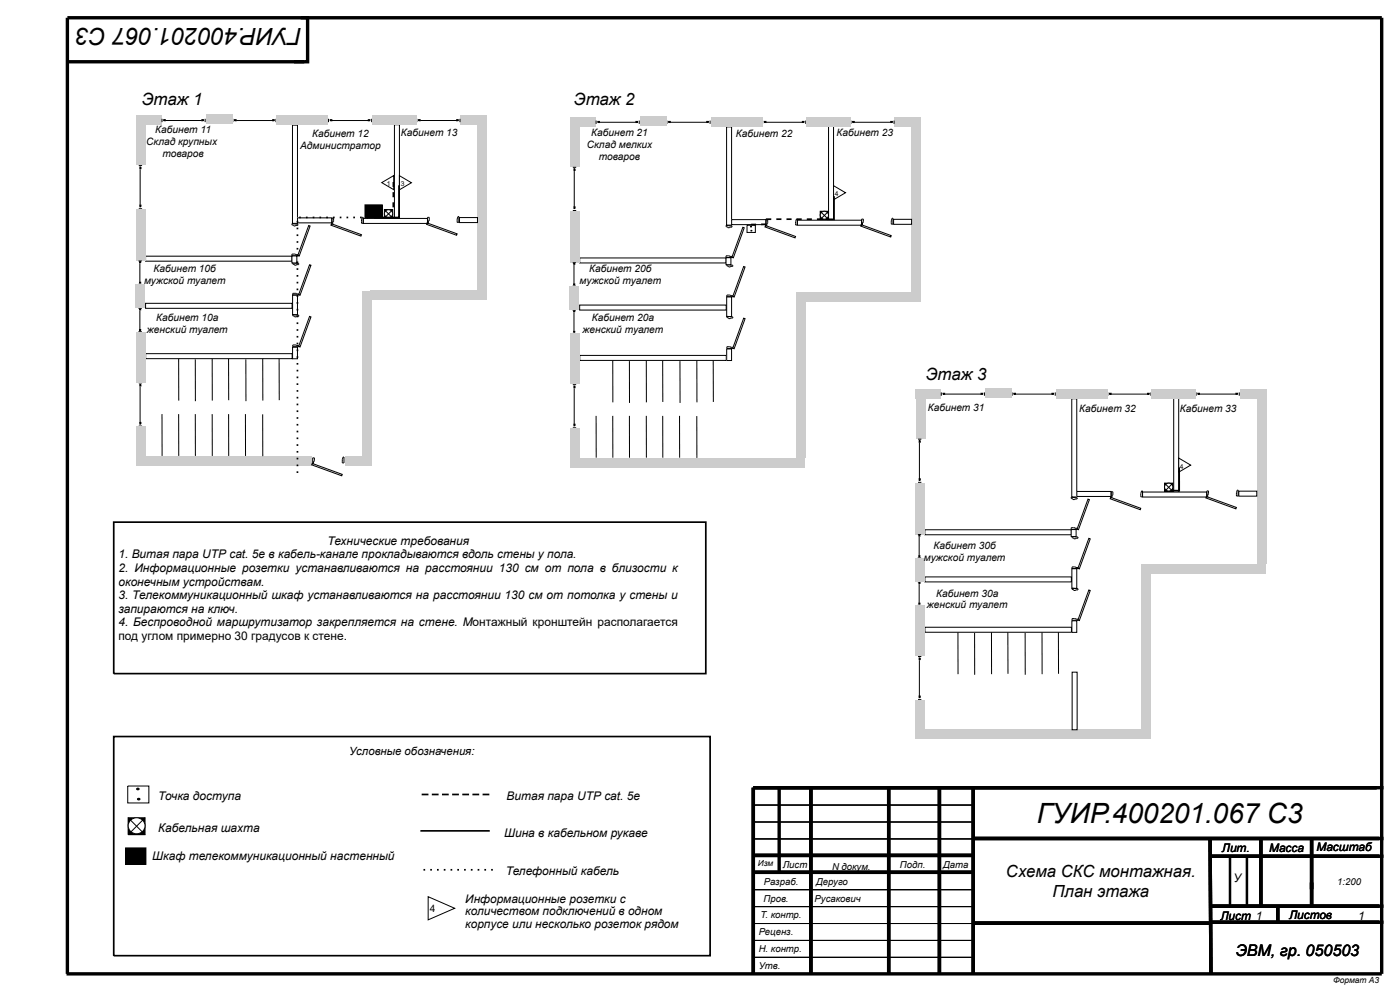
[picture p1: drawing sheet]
<svg xmlns="http://www.w3.org/2000/svg" width="420mm" height="297mm" viewBox="0 0 420 297" stroke-linecap="round" stroke-linejoin="round" font-family="sans-serif">
<path d="M34.1 156.7h177.7v45.4h-177.7zM34.1 221h179v65.8h-179z" fill="none" stroke="#000" stroke-width=".51"/>
<path d="M114.6 54.8l3.6-2.1v4.2z" fill="#fff"/>
<path d="M114.6 54.8l3.6-2.1v4.2zM115.4 62.9h2.5v2.5h-2.5zM226.2 251.7h66M226.2 256.8h66M226.2 246.6h66M226.2 241.6h66M226 266.9h66M226.2 277.1h66M226.2 272h66M226.2 287.3h66M226.2 282.2h66" fill="none" stroke="#000" stroke-width=".3"/>
<g fill="none" stroke="#000" stroke-width="1" stroke-linecap="butt">
<path d="M20.2 18.5h71.1M90.3 5.3h2v13.2h-4M233.9 236.4v25.3M243.4 236.4v55.8M266.7 236.4v55.8M282 236.4v55.8M292.1 236.4v55.8M415.2 236.4h-189.1v55.8M226.1 256.7h66M292.1 251.6h123.1M363.2 251.6l.3 40.6M363.2 256.9h52"/>
<path d="M378.4 251.6v20.3M393.7 251.6v20.3M226.1 261.7h66M292.1 277h71.1M363.2 276.7h52M363.5 271.9h51.7M383.5 271.9v4.8M20 292.2h394.7v-286.9h-394.5v286.9"/>
</g>
<path d="M369.2 256.8v15.2M374.3 256.8v15.2" fill="none" stroke="#000" stroke-width=".76" stroke-linecap="butt"/>
<path d="M115.4 62.9h2.5v2.5h-2.5z" fill="#000"/>
<circle cx="116.6" cy="64.1" r="1.22" fill="#fff"/>
<g fill="none" stroke="#000" stroke-width=".3">
<path d="M109.5 61.5h5.2v4h-5.2zM115.4 62.9l2.5 2.5M117.9 62.9l-2.5 2.5"/>
<circle cx="116.6" cy="64.1" r="1.22"/>
</g>
<path d="M109.5 61.5h5.2v4h-5.2z" fill="#000"/>
<path d="M98.6 36.7l12.9-1.1z" fill="#fff"/>
<path d="M111.5 35.6l-12.9 1.1 12.9-1.1" fill="none" stroke="#fff" stroke-width=".3"/>
<path d="M110.5 35.9h.5v.3h-.5zM99.1 35.9v.3h.5v-.3z" fill="#fff"/>
<path d="M98.6 35.7v1M99.1 35.9h.5v.3h-.5zM99.6 36.2h10.9M110.5 35.9h.5v.3h-.5zM111.5 35.7v1M38.5 245.4h5v5h-5z" fill="none" stroke="#000" stroke-width=".3"/>
<path d="M38.5 245.4h5v5h-5z" fill="#000"/>
<circle cx="40.9" cy="247.8" r="2.48" fill="#fff"/>
<g fill="none" stroke="#000" stroke-width=".3">
<path d="M38.5 245.4l5 5M43.5 245.4l-5 5"/>
<circle cx="40.9" cy="247.8" r="2.48"/>
</g>
<path d="M38.3 235.8h6.4v5.1h-6.4z" fill="#fff"/>
<g fill="none" stroke="#000" stroke-width=".3">
<path d="M38.3 235.8h6.4v5.1h-6.4z"/>
<circle cx="41.3" cy="236.7" r=".33"/>
<circle cx="41.6" cy="239.8" r=".33"/>
</g>
<g fill="#000">
<path d="M144.8 238.1h2.1v.5h-2.1zM141.8 238.1h2v.5h-2zM138.7 238.1h2.1v.5h-2.1zM135.7 238.1h2v.5h-2zM132.7 238.1h2v.5h-2zM129.6 238.1h2v.5h-2zM126.6 238.1h2v.5h-2z"/>
<circle cx="41.3" cy="236.7" r=".33"/>
<circle cx="41.6" cy="239.8" r=".33"/>
</g>
<path d="M126.2 249.3h20.8" fill="none" stroke="#000" stroke-width=".51"/>
<path d="M128.5 269.1l8 3.4-8 3.5z" fill="#fff"/>
<path d="M37.7 254.4h6.1v5h-6.1zM128.5 269.1l8 3.4-8 3.5z" fill="none" stroke="#000" stroke-width=".3"/>
<path d="M37.7 254.4h6.1v5h-6.1z" fill="#000"/>
<g fill="#ccc">
<path d="M40.9 34.6h7.7v2.8h-7.7z"/>
<path d="M41 37h2.8v12.5h-2.8z"/>
<path d="M111.1 87.2h35v2.7h-35z"/>
<path d="M143.4 37.4h2.8v49.8h-2.8z"/>
<path d="M108.8 87.2h2.8v49.8h-2.8z"/>
<path d="M41 136.9h52.7v2.8h-52.7z"/>
</g>
<path d="M87.8 104.2h1.5v3.4h-1.5z" fill="#fff"/>
<path d="M87.8 104.2h1.5v3.4h-1.5z" fill="none" stroke="#000" stroke-width=".3"/>
<path d="M43.7 106.1h44v1.5h-44z" fill="#fff"/>
<g fill="none" stroke="#000" stroke-width=".3">
<path d="M43.7 106.1h44v1.5h-44zM53.6 107.6l.1 12.6M58.6 107.8v12.6M63.7 107.6v12.6M68.6 107.6v12.5M73.8 107.8v12.6M78.9 107.6v12.6M83.8 107.6v12.5M48.6 124.3l.1 12.5M53.6 124.3l.1 12.5M58.6 124.3v12.5M63.7 124.3v12.5"/>
<path d="M68.6 124.3v12.5M73.7 124.3v12.5M78.8 124.3l.1 12.6"/>
</g>
<path d="M118.4 37.4h1.5v29.5h-1.5z" fill="#fff"/>
<path d="M118.4 37.4h1.5v29.5h-1.5z" fill="none" stroke="#000" stroke-width=".3"/>
<path d="M87.8 37.5h1.5v29.5h-1.5z" fill="#fff"/>
<path d="M87.8 37.5h1.5v29.5h-1.5z" fill="none" stroke="#000" stroke-width=".3"/>
<path d="M43.7 91h44v1.5h-44z" fill="#fff"/>
<path d="M43.7 91h44v1.5h-44z" fill="none" stroke="#000" stroke-width=".3"/>
<path d="M43.7 76.9h44v1.5h-44z" fill="#fff"/>
<path d="M43.7 76.9h44v1.5h-44z" fill="none" stroke="#000" stroke-width=".3"/>
<path d="M87.8 88.5h1.5v5.9h-1.5z" fill="#fff"/>
<path d="M87.6 67.1l1.8 .2v.3l-1.2 .2-.6-.3zM87.6 76.2l1.8 .2v.4h-1.8zM87.9 78.9l1.8 .2v.3l-1.3 .2-.5-.4zM92.7 67.7l.4 .1-3.3 9-.4-.1zM92.9 79.4l.4 .2-3.3 9-.4-.1zM87.8 88.5h1.5v5.9h-1.5zM87.9 88l1.8 .2v.3h-1.8zM87.9 94.4l1.8 .2v.3l-1.3 .2-.5-.4zM92.9 94.9l.4 .2-3.2 9-.5-.1zM87.9 103.5l1.8 .2v.3h-1.8z" fill="none" stroke="#000" stroke-width=".3"/>
<path d="M87.6 76.8h1.5v2.1h-1.5z" fill="#fff"/>
<path d="M87.6 76.8h1.5v2.1h-1.5z" fill="none" stroke="#000" stroke-width=".3"/>
<path d="M109 65.5h19.3v1.5h-19.3z" fill="#fff"/>
<path d="M109 65.5h19.3v1.5h-19.3z" fill="none" stroke="#000" stroke-width=".3"/>
<path d="M137.9 65.3h5.4v1.5h-5.4z" fill="#fff"/>
<path d="M128.2 66.9l9 3.3-.2 .4-9-3.3zM128.3 65.2h.5l-.2 1.8h-.3zM137.5 65h.2v1.7h-.5zM137.9 65.3h5.4v1.5h-5.4z" fill="none" stroke="#000" stroke-width=".3"/>
<path d="M89.3 65.4h10.3v1.5h-10.3z" fill="#fff"/>
<path d="M89.3 65.4h10.3v1.5h-10.3zM99.5 67.1l9 3.3-.2 .4-9-3.2zM99.6 65.5h.5l-.2 1.7h-.3zM108.8 65.2h.2v1.8h-.5z" fill="none" stroke="#000" stroke-width=".3"/>
<path d="M138.1 34.6h8.1v2.8h-8.1z" fill="#ccc"/>
<path d="M125.1 36.7l13-1.1z" fill="#fff"/>
<path d="M138.1 35.6l-13 1.1 13-1.1" fill="none" stroke="#fff" stroke-width=".3"/>
<path d="M137.1 35.9h.4v.3h-.4zM125.6 35.9v.3h.5v-.3z" fill="#fff"/>
<path d="M125.1 35.7v.9M125.6 35.9h.5v.3h-.5zM126.1 36.2h10.9M137.1 35.9h.4v.3h-.4zM138.1 35.7v.9" fill="none" stroke="#000" stroke-width=".3"/>
<path d="M111.7 34.6h13.3v2.8h-13.3z" fill="#ccc"/>
<path d="M48.6 36.7l13-1.1z" fill="#fff"/>
<path d="M61.6 35.6l-13 1.1 13-1.1" fill="none" stroke="#fff" stroke-width=".3"/>
<path d="M60.6 35.9h.5v.3h-.5zM49.1 35.9v.3h.5v-.3z" fill="#fff"/>
<path d="M48.6 35.7v.9M49.1 35.9h.5v.3h-.5zM49.6 36.2h11M60.6 35.9h.5v.3h-.5zM61.6 35.7v.9" fill="none" stroke="#000" stroke-width=".3"/>
<path d="M69.9 36.7l12.9-1.1z" fill="#fff"/>
<path d="M82.8 35.6l-12.9 1.1 12.9-1.1" fill="none" stroke="#fff" stroke-width=".3"/>
<path d="M81.8 35.9h.5v.3h-.5zM70.4 35.9v.3h.5v-.3z" fill="#fff"/>
<path d="M69.9 35.7v1M70.4 35.9h.5v.3h-.5zM70.9 36.2h10.9M81.8 35.9h.5v.3h-.5zM82.8 35.7v1" fill="none" stroke="#000" stroke-width=".3"/>
<g fill="#ccc">
<path d="M61.7 34.4h8.1v2.8h-8.1z"/>
<path d="M83 34.6h15.5v2.8h-15.5z"/>
</g>
<path d="M93.7 139.1l9 3.2-.1 .5-9-3.3zM93.9 137.4h.5l-.3 1.8h-.2zM103 137.1h.2v1.8h-.5z" fill="none" stroke="#000" stroke-width=".3"/>
<path d="M103.4 136.9h8.1v2.8h-8.1z" fill="#ccc"/>
<path d="M41.6 49.7l1.1 12.9z" fill="#fff"/>
<path d="M41.6 49.7l1.1 12.9-1.1-12.9" fill="none" stroke="#fff" stroke-width=".3"/>
<path d="M42 50.1h.3v.5h-.3zM42 61.5v.5h.3v-.5z" fill="#fff"/>
<path d="M41.6 49.7h1M42 50.1h.3v.5h-.3zM42.1 50.8v10.9M41.6 62.6h1M42 61.5h.3v.5h-.3z" fill="none" stroke="#000" stroke-width=".3"/>
<path d="M40.8 62.8h2.8v15.5h-2.8z" fill="#ccc"/>
<path d="M41.5 78.3l1.1 7z" fill="#fff"/>
<path d="M41.5 78.3l1.1 7-1.1-7" fill="none" stroke="#fff" stroke-width=".3"/>
<path d="M41.9 78.5h.3v.3h-.3zM41.9 84.7v.3h.3v-.3z" fill="#fff"/>
<path d="M41.6 78.3h1M41.9 78.5h.3v.3h-.3zM42 78.9v5.9M41.6 85.3h1M41.9 84.7h.3v.3h-.3z" fill="none" stroke="#000" stroke-width=".3"/>
<path d="M41.5 92.5l1.1 7z" fill="#fff"/>
<path d="M41.5 92.5l1.1 7-1.1-7" fill="none" stroke="#fff" stroke-width=".3"/>
<path d="M41.9 92.7h.3v.3h-.3zM41.9 98.9v.3h.3v-.3z" fill="#fff"/>
<path d="M41.6 92.5h1M41.6 99.5h1M41.9 92.7h.3v.3h-.3zM41.9 98.9h.3v.3h-.3zM42 93.2v5.9" fill="none" stroke="#000" stroke-width=".3"/>
<path d="M40.7 85.3h2.8v7.2h-2.8z" fill="#ccc"/>
<path d="M41.6 114.9l1.1 12.9z" fill="#fff"/>
<path d="M41.6 114.9l1.1 12.9-1.1-12.9" fill="none" stroke="#fff" stroke-width=".3"/>
<path d="M42 115.3h.3v.5h-.3zM42 126.8v.5h.3v-.5z" fill="#fff"/>
<path d="M41.6 114.9h1M42 115.3h.3v.5h-.3zM42.1 116v10.9M41.6 127.8h1M42 126.8h.3v.5h-.3z" fill="none" stroke="#000" stroke-width=".3"/>
<g fill="#ccc">
<path d="M40.8 99.7h2.8v15h-2.8z"/>
<path d="M40.9 127.8h2.8v11.7h-2.8z"/>
</g>
<path d="M228.9 37.2l12.9-1.1z" fill="#fff"/>
<path d="M241.8 36.1l-12.9 1.1 12.9-1.1" fill="none" stroke="#fff" stroke-width=".3"/>
<path d="M240.8 36.4h.5v.4h-.5zM229.4 36.4v.4h.5v-.4z" fill="#fff"/>
<path d="M228.9 36.2v1M229.4 36.4h.5v.4h-.5zM229.9 36.7h10.9M240.8 36.4h.5v.4h-.5zM241.8 36.2v1" fill="none" stroke="#000" stroke-width=".3"/>
<g fill="#ccc">
<path d="M171.2 35.2h7.7v2.8h-7.7z"/>
<path d="M171.3 37.5h2.8v12.5h-2.8z"/>
<path d="M241.4 87.7h34.9v2.8h-34.9z"/>
<path d="M273.7 37.9h2.8v49.8h-2.8z"/>
<path d="M239.1 87.7h2.8v49.8h-2.8z"/>
<path d="M171.2 137.4h70.5v2.8h-70.5z"/>
</g>
<path d="M218.1 104.7h1.5v3.5h-1.5z" fill="#fff"/>
<path d="M218.1 104.7h1.5v3.5h-1.5z" fill="none" stroke="#000" stroke-width=".3"/>
<path d="M174 106.6h44v1.5h-44z" fill="#fff"/>
<g fill="none" stroke="#000" stroke-width=".3">
<path d="M174 106.6h44v1.5h-44zM183.9 108.2v12.5M188.9 108.4v12.5M194 108.2v12.5M198.9 108.2v12.4M204.1 108.3v12.6M209.2 108.2v12.5M214.1 108.2v12.4M178.9 124.8v12.5M183.9 124.8v12.5M188.9 124.8v12.5M194 124.8v12.5"/>
<path d="M198.9 124.8v12.5M204 124.8v12.5M209.1 124.9l.1 12.5"/>
</g>
<path d="M248.7 38h1.5v29.4h-1.5z" fill="#fff"/>
<path d="M248.7 38h1.5v29.4h-1.5z" fill="none" stroke="#000" stroke-width=".3"/>
<path d="M218.1 38.1h1.5v29.5h-1.5z" fill="#fff"/>
<path d="M218.1 38.1h1.5v29.5h-1.5z" fill="none" stroke="#000" stroke-width=".3"/>
<path d="M174 91.5h44v1.5h-44z" fill="#fff"/>
<path d="M174 91.5h44v1.5h-44z" fill="none" stroke="#000" stroke-width=".3"/>
<path d="M174 77.4h44v1.5h-44z" fill="#fff"/>
<path d="M174 77.4h44v1.5h-44z" fill="none" stroke="#000" stroke-width=".3"/>
<path d="M218.1 89h1.5v6h-1.5z" fill="#fff"/>
<path d="M217.9 67.6l1.8 .2v.4l-1.3 .1-.5-.3zM217.9 76.8l1.8 .1v.4h-1.8zM218.2 79.4l1.7 .2v.3l-1.2 .2-.5-.3zM223 68.2l.4 .1-3.3 9.1-.4-.2zM223.2 80l.4 .1-3.3 9-.4-.1zM218.1 89h1.5v6h-1.5zM218.2 88.5l1.7 .2v.4h-1.7zM218.2 94.9l1.7 .2v.3l-1.2 .2-.5-.3zM223.2 95.5l.4 .1-3.3 9-.4-.1zM218.2 104l1.7 .2v.4h-1.7z" fill="none" stroke="#000" stroke-width=".3"/>
<path d="M217.9 77.3h1.5v2.1h-1.5z" fill="#fff"/>
<path d="M217.9 77.3h1.5v2.1h-1.5z" fill="none" stroke="#000" stroke-width=".3"/>
<path d="M239.3 66.1h19.3v1.5h-19.3z" fill="#fff"/>
<path d="M239.3 66.1h19.3v1.5h-19.3z" fill="none" stroke="#000" stroke-width=".3"/>
<path d="M268.2 65.8h5.4v1.5h-5.4z" fill="#fff"/>
<path d="M258.5 67.4l9 3.3-.2 .4-9-3.3zM258.6 65.7h.5l-.2 1.8h-.3zM267.8 65.5h.2v1.8h-.5zM268.2 65.8h5.4v1.5h-5.4z" fill="none" stroke="#000" stroke-width=".3"/>
<path d="M219.6 65.9h10.3v1.5h-10.3z" fill="#fff"/>
<path d="M219.6 65.9h10.3v1.5h-10.3zM229.8 67.7l9 3.3-.2 .4-9-3.3zM229.9 66h.5l-.2 1.8h-.3zM239 65.7h.3v1.8h-.5z" fill="none" stroke="#000" stroke-width=".3"/>
<path d="M224.2 67.6h2.5v2.1h-2.5z" fill="#fff"/>
<path d="M224.2 67.6h2.5v2.1h-2.5zM225.3 67.9l.3 .1zM225.4 69.1l.3 .1z" fill="none" stroke="#000" stroke-width=".3"/>
<path d="M225.3 67.9l.3 .1zM225.4 69.1l.3 .1z" fill="#000"/>
<path d="M268.4 35.1h8.1v2.8h-8.1z" fill="#ccc"/>
<path d="M255.4 37.2l12.9-1.1z" fill="#fff"/>
<path d="M268.3 36.1l-12.9 1.1 12.9-1.1" fill="none" stroke="#fff" stroke-width=".3"/>
<path d="M267.3 36.4h.5v.4h-.5zM255.9 36.4v.4h.5v-.4z" fill="#fff"/>
<path d="M255.4 36.2v1M255.9 36.4h.5v.4h-.5zM256.4 36.7h10.9M267.3 36.4h.5v.4h-.5zM268.3 36.2v1" fill="none" stroke="#000" stroke-width=".3"/>
<path d="M242 35.1h13.3v2.8h-13.3z" fill="#ccc"/>
<path d="M178.9 37.2l13-1.1z" fill="#fff"/>
<path d="M191.9 36.1l-13 1.1 13-1.1" fill="none" stroke="#fff" stroke-width=".3"/>
<path d="M190.9 36.4h.5v.4h-.5zM179.4 36.4v.4h.5v-.4z" fill="#fff"/>
<path d="M178.9 36.2v1M179.4 36.4h.5v.4h-.5zM179.9 36.7h10.9M190.9 36.4h.5v.4h-.5zM191.9 36.2v1" fill="none" stroke="#000" stroke-width=".3"/>
<path d="M200.2 37.2l12.9-1.1z" fill="#fff"/>
<path d="M213.1 36.1l-12.9 1.1 12.9-1.1" fill="none" stroke="#fff" stroke-width=".3"/>
<path d="M212.1 36.4h.5v.4h-.5zM200.7 36.4v.4h.5v-.4z" fill="#fff"/>
<path d="M200.2 36.2v1M200.7 36.4h.5v.4h-.5zM201.2 36.7h10.9M212.1 36.4h.5v.4h-.5zM213.1 36.2v1" fill="none" stroke="#000" stroke-width=".3"/>
<g fill="#ccc">
<path d="M192 34.9h8.1v2.8h-8.1z"/>
<path d="M213.3 35.2h15.5v2.8h-15.5z"/>
</g>
<path d="M171.9 50.2l1.1 13z" fill="#fff"/>
<path d="M171.9 50.2l1.1 13-1.1-13" fill="none" stroke="#fff" stroke-width=".3"/>
<path d="M172.3 50.6h.3v.5h-.3zM172.3 62.1v.5h.3v-.5z" fill="#fff"/>
<path d="M171.9 50.2h1M172.3 50.6h.3v.5h-.3zM172.4 51.3v10.9M171.9 63.2h1M172.3 62.1h.3v.5h-.3z" fill="none" stroke="#000" stroke-width=".3"/>
<path d="M171.1 63.4h2.8v15.5h-2.8z" fill="#ccc"/>
<path d="M171.8 78.8l1.1 7z" fill="#fff"/>
<path d="M171.8 78.8l1.1 7-1.1-7" fill="none" stroke="#fff" stroke-width=".3"/>
<path d="M172.2 79h.3v.3h-.3zM172.2 85.2v.3h.3v-.3z" fill="#fff"/>
<path d="M171.9 78.8h1M172.2 79h.3v.3h-.3zM172.3 79.5v5.9M171.9 85.8h1M172.2 85.2h.3v.3h-.3z" fill="none" stroke="#000" stroke-width=".3"/>
<path d="M171.8 93l1.1 7z" fill="#fff"/>
<path d="M171.8 93l1.1 7-1.1-7" fill="none" stroke="#fff" stroke-width=".3"/>
<path d="M172.2 93.2h.3v.3h-.3zM172.2 99.4v.3h.3v-.3z" fill="#fff"/>
<path d="M171.9 93h1M172.2 93.2h.3v.3h-.3zM172.2 99.4h.3v.3h-.3zM172.3 93.7v5.9M171.9 100h1" fill="none" stroke="#000" stroke-width=".3"/>
<path d="M171 85.9h2.8v7.2h-2.8z" fill="#ccc"/>
<path d="M171.9 115.4l1.1 13z" fill="#fff"/>
<path d="M171.9 115.4l1.1 13-1.1-13" fill="none" stroke="#fff" stroke-width=".3"/>
<path d="M172.3 115.8h.3v.5h-.3zM172.3 127.3v.5h.3v-.5z" fill="#fff"/>
<path d="M171.9 115.4h1M172.3 115.8h.3v.5h-.3zM172.3 116.5v10.9M171.9 128.4h1M172.3 127.3h.3v.5h-.3z" fill="none" stroke="#000" stroke-width=".3"/>
<g fill="#ccc">
<path d="M171.1 100.2h2.8v15h-2.8z"/>
<path d="M171.2 128.4h2.8v11.6h-2.8z"/>
</g>
<path d="M332.5 118.8l12.9-1.1z" fill="#fff"/>
<path d="M345.4 117.7l-12.9 1.1 12.9-1.1" fill="none" stroke="#fff" stroke-width=".3"/>
<path d="M344.4 118h.5v.3h-.5zM333 118v.3h.5v-.3z" fill="#fff"/>
<path d="M332.5 117.7v1M333 118h.5v.3h-.5zM333.5 118.3h10.9M344.4 118h.5v.3h-.5zM345.4 117.7v1" fill="none" stroke="#000" stroke-width=".3"/>
<g fill="#ccc">
<path d="M274.8 116.7h7.7v2.8h-7.7z"/>
<path d="M274.9 119.1h2.8v12.5h-2.8z"/>
<path d="M345 169.2h34.9v2.8h-34.9z"/>
<path d="M377.3 119.5h2.8v49.8h-2.8z"/>
<path d="M342.7 169.3h2.8v49.8h-2.8z"/>
<path d="M274.8 219h70.5v2.8h-70.5z"/>
</g>
<path d="M321.7 186.3h1.5v3.4h-1.5z" fill="#fff"/>
<path d="M321.7 186.3h1.5v3.4h-1.5z" fill="none" stroke="#000" stroke-width=".3"/>
<path d="M277.6 188.2h44v1.5h-44z" fill="#fff"/>
<path d="M277.6 188.2h44v1.5h-44zM287.5 189.7v12.6M292.5 189.9v12.6M297.6 189.7v12.6M302.5 189.7v12.5M307.7 189.9v12.6M312.8 189.7v12.6M317.7 189.7v12.5" fill="none" stroke="#000" stroke-width=".3"/>
<path d="M352.3 119.5h1.5v29.5h-1.5z" fill="#fff"/>
<path d="M352.3 119.5h1.5v29.5h-1.5z" fill="none" stroke="#000" stroke-width=".3"/>
<path d="M321.7 119.6h1.5v29.5h-1.5z" fill="#fff"/>
<path d="M321.7 119.6h1.5v29.5h-1.5z" fill="none" stroke="#000" stroke-width=".3"/>
<path d="M277.6 173.1h44v1.5h-44z" fill="#fff"/>
<path d="M277.6 173.1h44v1.5h-44z" fill="none" stroke="#000" stroke-width=".3"/>
<path d="M277.6 159h44v1.5h-44z" fill="#fff"/>
<path d="M277.6 159h44v1.5h-44z" fill="none" stroke="#000" stroke-width=".3"/>
<path d="M321.7 170.6h1.5v5.9h-1.5z" fill="#fff"/>
<path d="M321.5 149.2l1.8 .2v.3l-1.2 .2-.6-.4zM321.5 158.3l1.8 .2v.3h-1.8zM326.6 149.8l.4 .1-3.3 9-.4-.1zM321.7 170.6h1.5v5.9h-1.5zM321.8 161l1.7 .1v.4l-1.2 .2-.5-.4zM321.8 170.1l1.7 .2v.3h-1.7zM321.8 176.5l1.8 .1v.4l-1.3 .2-.5-.4zM326.8 161.5l.4 .2-3.3 9-.4-.2zM326.8 177l.4 .2-3.3 9-.4-.2zM321.8 185.6l1.8 .2v.3h-1.8z" fill="none" stroke="#000" stroke-width=".3"/>
<path d="M321.5 158.9h1.5v2.1h-1.5z" fill="#fff"/>
<path d="M321.5 158.9h1.5v2.1h-1.5z" fill="none" stroke="#000" stroke-width=".3"/>
<path d="M342.9 147.6h19.3v1.5h-19.3z" fill="#fff"/>
<path d="M342.9 147.6h19.3v1.5h-19.3z" fill="none" stroke="#000" stroke-width=".3"/>
<path d="M371.8 147.4h5.4v1.5h-5.4z" fill="#fff"/>
<path d="M362.1 149l9 3.3-.2 .4-9-3.3zM362.2 147.3h.5l-.2 1.8h-.3zM371.4 147.1h.2v1.7h-.5zM371.8 147.4h5.4v1.5h-5.4z" fill="none" stroke="#000" stroke-width=".3"/>
<path d="M323.2 147.5h10.3v1.5h-10.3z" fill="#fff"/>
<path d="M323.2 147.5h10.3v1.5h-10.3zM333.4 149.2l9 3.3-.2 .4-9-3.2zM333.5 147.6h.5l-.2 1.7h-.3zM342.7 147.3h.2v1.8h-.5z" fill="none" stroke="#000" stroke-width=".3"/>
<path d="M372 116.7h8.1v2.8h-8.1z" fill="#ccc"/>
<path d="M359 118.8l13-1.1z" fill="#fff"/>
<path d="M372 117.7l-13 1.1 13-1.1" fill="none" stroke="#fff" stroke-width=".3"/>
<path d="M370.9 118h.5v.3h-.5zM359.5 118v.3h.5v-.3z" fill="#fff"/>
<path d="M359 117.7v1M359.5 118h.5v.3h-.5zM360 118.3h10.9M370.9 118h.5v.3h-.5zM372 117.7v1" fill="none" stroke="#000" stroke-width=".3"/>
<path d="M345.6 116.7h13.3v2.8h-13.3z" fill="#ccc"/>
<path d="M282.5 118.8l13-1.1z" fill="#fff"/>
<path d="M295.5 117.7l-13 1.1 13-1.1" fill="none" stroke="#fff" stroke-width=".3"/>
<path d="M294.5 118h.5v.3h-.5zM283 118v.3h.5v-.3z" fill="#fff"/>
<path d="M282.5 117.7v1M283 118h.5v.3h-.5zM283.5 118.3h11M294.5 118h.5v.3h-.5zM295.5 117.7v1" fill="none" stroke="#000" stroke-width=".3"/>
<path d="M303.8 118.8l12.9-1.1z" fill="#fff"/>
<path d="M316.7 117.7l-12.9 1.1 12.9-1.1" fill="none" stroke="#fff" stroke-width=".3"/>
<path d="M315.7 118h.5v.3h-.5zM304.3 118v.3h.5v-.3z" fill="#fff"/>
<path d="M303.8 117.7v1M304.3 118h.5v.3h-.5zM304.8 118.3h10.9M315.7 118h.5v.3h-.5zM316.7 117.7v1" fill="none" stroke="#000" stroke-width=".3"/>
<g fill="#ccc">
<path d="M295.6 116.5h8.1v2.7h-8.1z"/>
<path d="M316.9 116.7h15.5v2.8h-15.5z"/>
</g>
<path d="M275.5 131.8l1.1 12.9z" fill="#fff"/>
<path d="M275.5 131.8l1.1 12.9-1.1-12.9" fill="none" stroke="#fff" stroke-width=".3"/>
<path d="M275.9 132.2h.3v.5h-.3zM275.9 143.6v.5h.3v-.5z" fill="#fff"/>
<path d="M275.5 131.8h1M275.9 132.2h.3v.5h-.3zM276 132.9v10.9M275.5 144.7h1M275.9 143.6h.3v.5h-.3z" fill="none" stroke="#000" stroke-width=".3"/>
<path d="M274.7 144.9h2.8v15.5h-2.8z" fill="#ccc"/>
<path d="M275.4 160.4l1.1 7z" fill="#fff"/>
<path d="M275.4 160.4l1.1 7-1.1-7" fill="none" stroke="#fff" stroke-width=".3"/>
<path d="M275.8 160.6h.3v.3h-.3zM275.8 166.8v.2h.3v-.2z" fill="#fff"/>
<path d="M275.5 160.4h1M275.5 167.4h1M275.8 160.6h.3v.3h-.3zM275.8 166.8h.3v.2h-.3zM275.9 161v5.9" fill="none" stroke="#000" stroke-width=".3"/>
<path d="M275.4 174.6l1.1 7z" fill="#fff"/>
<path d="M275.4 174.6l1.1 7-1.1-7" fill="none" stroke="#fff" stroke-width=".3"/>
<path d="M275.8 174.8h.3v.3h-.3zM275.8 181v.3h.3v-.3z" fill="#fff"/>
<path d="M275.5 174.6h1M275.8 174.8h.3v.3h-.3zM275.9 175.3v5.9M275.5 181.6h1M275.8 181h.3v.3h-.3z" fill="none" stroke="#000" stroke-width=".3"/>
<path d="M274.6 167.4h2.8v7.2h-2.8z" fill="#ccc"/>
<path d="M275.5 197l1.1 12.9z" fill="#fff"/>
<path d="M275.5 197l1.1 12.9-1.1-12.9" fill="none" stroke="#fff" stroke-width=".3"/>
<path d="M275.9 197.4h.3v.5h-.3zM275.9 208.8v.5h.3v-.5z" fill="#fff"/>
<path d="M275.5 197h1M275.9 197.4h.3v.5h-.3zM275.9 198.1v10.9M275.5 209.9h1M275.9 208.8h.3v.5h-.3z" fill="none" stroke="#000" stroke-width=".3"/>
<g fill="#ccc">
<path d="M274.7 181.8h2.8v15h-2.8z"/>
<path d="M274.8 209.9h2.8v11.7h-2.8z"/>
</g>
<path d="M321.8 201.7h1.5v17.3h-1.5z" fill="#fff"/>
<path d="M321.8 201.7h1.5v17.3h-1.5z" fill="none" stroke="#000" stroke-width=".3"/>
<path d="M119.9 52.7l3.6 2.1-3.6 2.1z" fill="#fff"/>
<path d="M119.9 52.7l3.6 2.1-3.6 2.1zM246.2 63.4h2.5v2.5h-2.5z" fill="none" stroke="#000" stroke-width=".3"/>
<path d="M246.2 63.4h2.5v2.5h-2.5z" fill="#000"/>
<circle cx="247.4" cy="64.6" r="1.22" fill="#fff"/>
<g fill="none" stroke="#000" stroke-width=".3">
<path d="M246.2 63.4l2.5 2.5M248.7 63.4l-2.5 2.5"/>
<circle cx="247.4" cy="64.6" r="1.22"/>
</g>
<path d="M127.1 260.7h.5v.5h-.5zM129.1 260.7h.5v.5h-.5zM131.2 260.7h.5v.5h-.5zM133.2 260.7h.5v.5h-.5zM135.2 260.7h.5v.5h-.5zM137.3 260.7h.5v.5h-.5zM139.3 260.7h.5v.5h-.5zM141.3 260.7h.5v.5h-.5zM143.4 260.7h.5v.5h-.5zM145.4 260.7h.5v.5h-.5zM147.4 260.7h.5v.5h-.5z" fill="#000"/>
<path d="M250.2 55.7l3.6 2.1-3.6 2.1z" fill="#fff"/>
<path d="M250.2 55.7l3.6 2.1-3.6 2.1z" fill="none" stroke="#000" stroke-width=".3"/>
<path d="M353.8 137.4l3.6 2.2-3.6 2.1z" fill="#fff"/>
<path d="M353.8 137.4l3.6 2.2-3.6 2.1zM349.5 145h2.5v2.5h-2.5z" fill="none" stroke="#000" stroke-width=".3"/>
<path d="M349.5 145h2.5v2.5h-2.5z" fill="#000"/>
<circle cx="350.7" cy="146.1" r="1.22" fill="#fff"/>
<g fill="none" stroke="#000" stroke-width=".3">
<path d="M349.5 145l2.5 2.5M352 145l-2.5 2.5"/>
<circle cx="350.7" cy="146.1" r="1.22"/>
</g>
<g fill="#000">
<path d="M117.8 60.7h.5v1.5h-.5zM117.8 57.7h.5v1.5h-.5zM117.8 54.6h.5v1.5h-.5z"/>
<path d="M225.4 67.1h1.5v.5h-1.5zM228.4 67.1l1.6-.1v.5l-1.5 .1zM229.9 65.5h1.6v.5h-1.4v-.2h.3l-.5 .1zM233 65.5h1.5v.5h-1.5zM236.1 65.5h1.5v.5h-1.5zM239.1 65.5h1.5v.5h-1.5zM242.2 65.5h1.5v.5h-1.5zM245.2 65.5h.9v.5h-.9z"/>
<path d="M89 141.4h.5v.5h-.5zM89 139.4h.5v.5h-.5zM89 137.3h.5v.6h-.5zM89 135.3h.5v.5h-.5zM89 133.3h.5v.5h-.5zM89 131.3h.5v.5h-.5zM89 129.2h.5v.5h-.5zM89 127.2h.5v.5h-.5zM89 125.2h.5v.5h-.5zM89 123.1h.5v.5h-.5zM89 121.1h.5v.5h-.5zM89 119.1h.5v.5h-.5zM89 117h.5v.5h-.5zM89 115h.5v.5h-.5zM89 113h.5v.5h-.5zM89 110.9h.5v.6h-.5zM89 108.9h.5v.5h-.5zM89 106.9h.5v.5h-.5zM89 104.9h.5v.5h-.5zM89 102.8h.5v.5h-.5zM89 100.8h.5v.5h-.5zM89 98.8h.5v.5h-.5zM89 96.7h.5v.5h-.5zM89 94.7h.5v.5h-.5zM89 92.7h.5v.5h-.5zM89 90.6h.5v.5h-.5zM89 88.6h.5v.5h-.5zM89 86.6h.5v.5h-.5zM89 84.5h.5v.5h-.5zM89 82.5h.5v.5h-.5zM89 80.5h.5v.5h-.5zM89 78.4h.5v.6h-.5zM89 76.4h.5v.5h-.5zM89 74.4h.5v.5h-.5zM89 72.4h.5v.5h-.5zM89 70.3h.5v.5h-.5zM89 68.3h.5v.5h-.5zM89 66.3h.5v.5h-.5zM89.8 65h.5v.5h-.5zM91.8 65h.5v.5h-.5zM93.8 65h.6v.5h-.6zM95.9 65h.5v.5h-.5zM97.9 65h.5v.5h-.5zM99.9 65h.5v.5h-.5zM102 65h.5v.5h-.5zM104 65h.5v.5h-.5zM106 65h.5v.5h-.5zM108.1 65h.5v.5h-.5zM110.1 65h.5v.5h-.5z"/>
</g>
<path d="M119.8 55.6v9.7h-7.7M250.3 58.9v6.9h-2M353.9 140.3v6.9h-2" fill="none" stroke="#000" stroke-width=".51"/>
<text font-size="8.4" x="311.2" y="247">ГУИР.400201.067 С3</text>
<text font-size="7.1" x="90.6" y="8.4" transform="rotate(180 90.6 8.4)">ГУИР.400201.067 С3</text>
<g font-size="5.1">
<text x="42.5" y="31.5">Этаж 1</text>
<text x="172.3" y="31.5">Этаж 2</text>
<text x="277.9" y="114">Этаж 3</text>
</g>
<g font-size="5">
<text x="301.9" y="263.3">Схема СКС монтажная.</text>
<text x="315.9" y="269.1">План этажа</text>
</g>
<text font-size="4.8" x="370.9" y="286.9">ЭВМ, гр. 050503</text>
<g font-size="3.6">
<text x="35.5" y="167.6">1. Витая пара UTP cat. 5e в кабель-канале прокладываются вдоль стены у пола.</text>
<text x="98.3" y="163.5">Технические требования</text>
<text x="35.5" y="171.6">2. Информационные розетки устанавливаются на расстоянии 130 см от пола в близости к</text>
<text x="35.5" y="175.7">оконечным устройствам.</text>
<text x="35.5" y="179.7">3. Телекоммуникационный шкаф устанавливаются на расстоянии 130 см от потолка у стены и</text>
<text x="35.5" y="183.8">запираются на ключ.</text>
<text x="35.5" y="187.9">4. Беспроводной маршрутизатор закрепляется на стене. Монтажный кронштейн располагается</text>
<text x="35.5" y="191.9">под углом примерно 30 градусов к стене.</text>
<text x="47.5" y="239.9">Точка доступа</text>
<text x="152.1" y="239.9">Витая пара UTP cat. 5e</text>
<text x="47.5" y="249.6">Кабельная шахта</text>
<text x="151.3" y="251.1">Шина в кабельном рукаве</text>
<text x="366.7" y="255.6">Лит.</text>
<text x="380.9" y="255.6">Масса</text>
<text x="395.1" y="255.4">Масштаб</text>
<text x="45.7" y="258.2">Шкаф телекоммуникационный настенный</text>
<text x="151.8" y="262.5">Телефонный кабель</text>
<text x="370.3" y="264.8">У</text>
<text x="139.6" y="270.9">Информационные розетки с</text>
<text x="139.6" y="274.7">количеством подключений в одном</text>
<text x="366.3" y="276">Лист 1</text>
<text x="366.3" y="276">Лист</text>
<text x="386.9" y="275.7">Листов</text>
<text x="407.6" y="276">1</text>
<text x="139.6" y="278.5">корпусе или несколько розеток рядом</text>
</g>
<text font-size="3.4" x="104.8" y="226.5">Условные обозначения:</text>
<g font-size="3">
<text x="46.6" y="39.9">Кабинет 11</text>
<text x="93.7" y="41.1">Кабинет 12</text>
<text x="120.3" y="40.9">Кабинет 13</text>
<text x="177.5" y="40.9">Кабинет 21</text>
<text x="220.9" y="41.1">Кабинет 22</text>
<text x="251.1" y="40.9">Кабинет 23</text>
<text x="43.9" y="43.4">Склад крупных</text>
<text x="48.8" y="47">товаров</text>
<text x="90.1" y="44.7">Администратор</text>
<text x="176.1" y="44.4">Склад мелких</text>
<text x="179.8" y="48">товаров</text>
<text x="46.1" y="81.7">Кабинет 10б</text>
<text x="176.9" y="81.7">Кабинет 20б</text>
<text x="43.2" y="85.3">мужской туалет</text>
<text x="174" y="85.3">мужской туалет</text>
<text x="44.1" y="99.8">женский туалет</text>
<text x="46.9" y="96.2">Кабинет 10а</text>
<text x="174.9" y="99.8">женский туалет</text>
<text x="177.6" y="96.2">Кабинет 20а</text>
<text x="278.5" y="123.4">Кабинет 31</text>
<text x="323.9" y="123.6">Кабинет 32</text>
<text x="354.2" y="123.6">Кабинет 33</text>
<text x="280.2" y="164.8">Кабинет 30б</text>
<text x="277.3" y="168.3">мужской туалет</text>
<text x="281" y="179">Кабинет 30а</text>
<text x="278.2" y="182.5">женский туалет</text>
<text x="129" y="273.7">4</text>
</g>
<g font-size="2.9">
<text x="234.9" y="260.5">Лист</text>
<text x="249.7" y="261">N докум.</text>
<text x="270.1" y="260.5">Подп.</text>
<text x="283.1" y="260.5">Дата</text>
<text x="229.3" y="265.6">Разраб.</text>
<text x="245" y="265.6">Деруго</text>
<text x="401.3" y="265.6">1:200</text>
<text x="228.2" y="275.5">Т. контр.</text>
<text x="229.1" y="270.6">Пров.</text>
<text x="244.5" y="270.6">Русакович</text>
<text x="227.7" y="280.5">Реценз.</text>
<text x="227.7" y="285.6">Н. контр.</text>
<text x="227.7" y="290.7">Утв.</text>
</g>
<g font-size="2.5">
<text x="227.4" y="260">Изм</text>
<text x="400.1" y="295">Формат А3</text>
</g>
<g font-size="2">
<text x="116.1" y="55.9">1</text>
<text x="120.3" y="55.9">3</text>
<text x="250.6" y="58.9">4</text>
<text x="354.2" y="140.6">4</text>
</g>
</svg>
